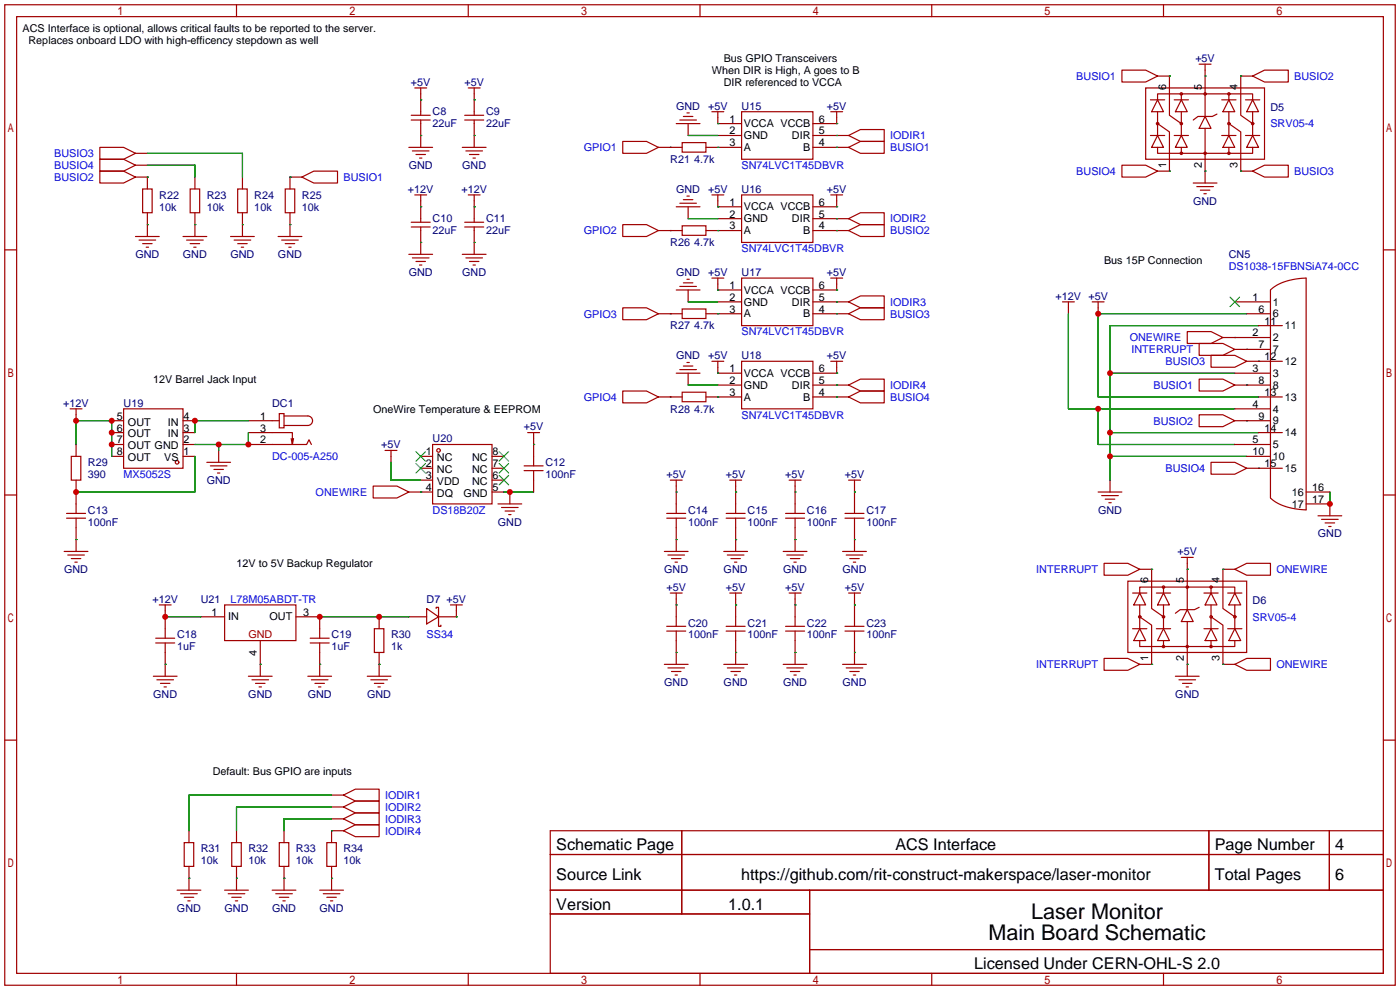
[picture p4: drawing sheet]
<svg xmlns="http://www.w3.org/2000/svg" width="299mm" height="212mm" viewBox="0 0 299 212" stroke-linecap="round" stroke-linejoin="round" font-family="sans-serif">
<g fill="none" stroke="#a10000" stroke-width=".25">
<path d="M1 1h297.2v209.6h-297.2zM3.6 3.6h292.1v204.4h-292.1zM50.5 1v2.6M88.6 18.8h2.6M89.9 18.8v5.8M100.1 1v2.6M100.1 18.8h2.5M101.3 18.8v5.8M149.6 1v2.6M199.1 1v2.6M239.8 15h5.1l2.5 1.3-2.5 1.2h-5.1zM244.9 18.8h25.4v15.2h-25.4z"/>
<path d="M247.4 16.3h2.5v8.3l2.6 1.8M248.7 1v2.6M256.3 13.7h2.5M257.6 13.7v11.2M267.7 16.3h-2.5v8.3l2.5 1.8M267.7 16.3l2.6-1.3h5v2.5h-5zM21.3 36.6h5.1l2.6 1.2-2.6 1.3h-5.1zM21.3 31.5h5.1l2.6 1.3-2.6 1.2h-5.1zM21.3 34h5.1l2.6 1.3-2.6 1.3h-5.1zM29 37.8h2.5v2.6M29 32.8h2.5M29 35.3h2.5"/>
<path d="M41.7 37.8v2.6M51.8 37.8v2.6M64.5 37.8l2.6-1.2h5v2.5h-5zM64.5 37.8h-2.5v2.6M87.4 31.5h5.1M87.9 25.7h4M87.9 24.6h4M88.1 32.3h3.6M88.9 33h2M89.7 33.8h.5M89.9 25.7v5.8M98.8 31.5h5.1"/>
<path d="M99.3 25.7h4.1M99.3 24.6h4.1M99.6 32.3h3.5M100.3 33h2.1M101.1 33.8h.5M101.3 25.7v5.8M133.1 30.2h5.1l2.5 1.3-2.5 1.3h-5.1zM140.7 31.5h5.1M144.5 26.4h5.1M145.3 25.7h3.5M145.8 30.5h5.1v2h-5.1zM146 24.9h2.1"/>
<path d="M146.8 24.1h.5M147.1 26.4v2.6M150.9 31.5h7.6M152.1 23.9h2.6M153.4 23.9v2.5h5.1M153.4 29h5.1M158.5 23.9h15.2v10.1h-15.2zM173.7 29h7.7M173.7 31.5h7.7M177.5 23.9h2.6M178.8 23.9v2.5h-5.1M181.4 29l2.5-1.3h5.1v2.5h-5.1z"/>
<path d="M181.4 31.5l2.5-1.3h5.1v2.6h-5.1zM239.8 35.3h5.1l2.5 1.3-2.5 1.2h-5.1zM245.9 29h3M245.9 21.3h3M247.4 21.3l1.3 2.6h-2.6zM247.4 29l1.3 2.5h-2.6zM247.4 21.3v-1.2h20.3v1.2M247.4 31.5v1.3h20.3v-1.3M247.4 26.4l2.5 1.8v8.4h-2.5M247.4 23.9v5.1M251 29h3M251 21.3h3"/>
<path d="M252.5 29l1.2 2.5h-2.5zM252.5 21.3l1.2 2.6h-2.5zM252.5 20.1v1.2M252.5 23.9v5.1M252.5 31.5v1.3M255 39.1h5.1M255.8 39.9h3.5M257.6 24.9l1.2 2.5h-2.5zM257.6 27.4v11.7M260.1 24.4l-1 .5h-3.1l-1 .8M261.1 29h3.1M261.1 21.3h3.1"/>
<path d="M262.6 29l1.3 2.5h-2.5zM262.6 21.3l1.3 2.6h-2.5zM262.6 26.4l2.6 1.8v8.4h2.5M262.6 20.1v1.2M262.6 23.9v5.1M262.6 31.5v1.3M266.2 29h3M266.2 21.3h3M267.7 21.3l1.3 2.6h-2.6zM267.7 29l1.3 2.5h-2.6zM267.7 36.6l2.6-1.3h5v2.5h-5zM267.7 23.9v5.1"/>
<path d="M1 53.4h2.6M29 50.5h5M29.7 51.3h3.6M30.5 40.4h2v5.1h-2zM30.5 52.1h2M31.2 52.8h.5M31.5 45.5v5M39.1 50.5h5.1M39.9 51.3h3.5M40.6 40.4h2.1v5.1h-2.1zM40.6 52.1h2.1M41.4 52.8h.5"/>
<path d="M41.7 45.5v5M49.3 50.5h5.1M50 51.3h3.6M50.8 40.4h2v5.1h-2zM50.8 52.1h2M51.6 52.8h.5M51.8 45.5v5M59.4 50.5h5.1M60.2 51.3h3.6M61 40.4h2v5.1h-2zM61 52.1h2M61.7 52.8h.5"/>
<path d="M62 45.5v5M87.4 54.4h5.1M87.9 48.5h4M87.9 47.5h4M88.1 55.1h3.6M88.6 41.7h2.6M88.9 55.9h2M89.7 56.6h.5M89.9 41.7v5.8M89.9 48.5v5.9M98.8 54.4h5.1M99.3 48.5h4.1"/>
<path d="M99.3 47.5h4.1M99.6 55.1h3.5M100.1 41.7h2.5M100.3 55.9h2.1M101.1 56.6h.5M101.3 41.7v5.8M101.3 48.5v5.9M133.1 48h5.1l2.5 1.3-2.5 1.2h-5.1zM140.7 49.3h5.1M144.5 44.2h5.1M145.3 43.4h3.5M145.8 48.3h5.1v2h-5.1z"/>
<path d="M146 42.7h2.1M146.8 41.9h.5M146.8 59.7h.5M147.1 44.2v2.5M150.9 49.3h7.6M152.1 41.7h2.6M152.1 59.4h2.6M153.4 41.7v2.5h5.1M153.4 46.7h5.1M153.4 59.4v2.6h5.1M158.5 41.7h15.2v10.1h-15.2zM158.5 59.4h15.2v10.2h-15.2z"/>
<path d="M173.7 46.7h7.7M173.7 49.3h7.7M177.5 41.7h2.6M177.5 59.4h2.6M178.8 41.7v2.5h-5.1M178.8 59.4v2.6h-5.1M181.4 46.7l2.5-1.2h5.1v2.5h-5.1zM181.4 49.3l2.5-1.3h5.1v2.5h-5.1zM256.5 40.6h2.1M257.3 41.4h.5M295.7 53.4h2.5M133.1 65.8h5.1l2.5 1.3-2.5 1.2h-5.1z"/>
<path d="M140.7 67.1h5.1M144.5 62h5.1M144.5 79.8h5.1M145.3 79h3.5M145.3 61.2h3.5M145.8 66h5.1v2.1h-5.1zM146 78.2h2.1M146 60.5h2.1M146.8 77.5h.5M147.1 62v2.5M147.1 79.8v2.5M150.9 67.1h7.6"/>
<path d="M152.1 77.2h2.6M153.4 64.5h5.1M153.4 77.2v2.6h5.1M158.5 77.2h15.2v10.2h-15.2zM173.7 64.5h7.7M173.7 67.1h7.7M177.5 77.2h2.6M178.8 77.2v2.6h-5.1M181.4 64.5l2.5-1.3h5.1v2.6h-5.1zM181.4 67.1l2.5-1.3h5.1v2.5h-5.1zM227.1 64.5h2.5M228.3 64.5v2.6"/>
<path d="M233.4 64.5h2.6M234.7 64.5v2.6M253.7 70.9h5.1l2.6 1.2-2.6 1.3h-5.1zM256.3 73.4h5.1l2.5 1.3-2.5 1.2h-5.1zM258.8 75.9h5.1l2.5 1.3-2.5 1.3h-5.1zM261.4 72.1h10.1M263.9 64.5h7.6M263.9 74.7h7.6M263.9 79.8h7.6M266.4 67.1h5.1M266.4 77.2h7.7M269 69.6h5.1"/>
<path d="M271.5 62l1.4-1 1.8-.8 2.2-.6 2.2-.2v49.6l-2.2-.2-2.2-.6-1.8-.8-1.4-1zM15 87.4h2.5M15.2 97.5h2.1v5.1h-2.1zM16.3 87.4v2.5M16.3 95v2.5M23.9 97.5h2.5M23.9 92.5h2.5M23.9 89.9h2.5M23.9 95h2.5M26.4 87.4h12.7v12.7h-12.7zM39.1 97.5h2.6M39.1 92.5h2.6"/>
<path d="M39.1 89.9h2.6M39.1 95h2.6M44.2 98.8h5.1M45 99.6h3.5M46.7 96.3v2.5M53.1 92.5h9.4v2.5l.2-1.3M53.1 95h12.4l.5-1 .5 1M53.1 89.9h6.6M59.7 88.4h1v3h-1zM60.7 88.9h5.1a1.02 1.02 0 0 1 1 1 1.02 1.02 0 0 1-1 1h-5.1M62.2 93.7l.3 1.3M82.3 96.3h2.5"/>
<path d="M83.6 96.3v2.5M89.9 97.5h2.6M92.5 95h12.7v12.7h-12.7zM105.2 97.5h2.5M112 99.6h4.1M112.8 92.5h2.5M114 92.5v7.1M133.1 83.6h5.1l2.5 1.2-2.5 1.3h-5.1zM140.7 84.8h5.1M145.8 83.8h5.1v2.1h-5.1zM150.9 84.8h7.6M153.4 82.3h5.1"/>
<path d="M173.7 82.3h7.7M173.7 84.8h7.7M181.4 82.3l2.5-1.3h5.1v2.6h-5.1zM181.4 84.8l2.5-1.2h5.1v2.5h-5.1zM256.3 81h5.1l2.5 1.3-2.5 1.3h-5.1zM256.3 88.6h5.1l2.5 1.3-2.5 1.3h-5.1zM258.8 98.8h5.1l2.5 1.3-2.5 1.2h-5.1zM263.9 82.3h7.6M263.9 89.9h7.6M263.9 95h7.6M263.9 87.4h7.6M266.4 97.5h5.1"/>
<path d="M269 92.5h5.1M269 84.8h5.1M1 105.8h2.6M13.7 117.9h5.1M14.2 110.7h4.1M14.2 109.7h4.1M14.5 118.6h3.5M15.2 119.4h2.1M16.3 102.6v7.1M16.3 110.7v7.2M45.7 100.3h2.1M46.5 101.1h.5"/>
<path d="M79.8 103.9h5l2.6 1.3-2.6 1.2h-5zM87.4 105.2h5.1M89.9 100.1h2.6M89.9 102.6h2.6M105.2 100.1h2.5M105.2 102.6h2.5M105.2 105.2h2.5M106.4 107.7h5.1M107.2 108.5h3.5M107.9 109.2h2.1M108.7 110h.5M109 105.2v2.5"/>
<path d="M112 100.6h4.1M114 100.6v4.6M142 117.9h5.1M142.5 110.7h4.1M142.5 109.7h4.1M142.7 118.6h3.6M143.3 102.6h2.5M143.5 119.4h2M144.5 102.6v7.1M144.5 110.7v7.2M154.7 117.9h5.1M155.2 110.7h4.1"/>
<path d="M155.2 109.7h4.1M155.4 118.6h3.6M156 102.6h2.5M156.2 119.4h2M157.2 102.6v7.1M157.2 110.7v7.2M167.4 117.9h5.1M167.9 110.7h4.1M167.9 109.7h4.1M168.1 118.6h3.6M168.7 102.6h2.5M168.9 119.4h2"/>
<path d="M169.9 102.6v7.1M169.9 110.7v7.2M180.1 117.9h5.1M180.6 110.7h4.1M180.6 109.7h4.1M180.8 118.6h3.6M181.4 102.6h2.5M181.6 119.4h2M182.6 102.6v7.1M182.6 110.7v7.2M234.7 105.2h5.1M235.5 105.9h3.5"/>
<path d="M236.2 106.7h2.1M237 107.4h.5M237.2 102.6v2.6M252.5 119.1h2.5M253.7 119.1v11.2M266.4 100.1h7.7M279.1 105.2h5.1M279.1 107.7h5.1v2.5M281.7 110.2h5.1M282.4 111h3.6M283.2 111.8h2M284 112.5h.5"/>
<path d="M295.7 105.8h2.5M16 120.1h.5M33.3 136.4h4M33.3 137.4h4M34 129.3h2.6M35.3 129.3v7.1M35.3 137.4v7.1M42.9 131.8h5.1M48 129.3h15.2v7.6h-15.2zM55.6 136.9v7.6M63.2 131.8h5.1v4.6M66.3 136.4h4.1"/>
<path d="M66.3 137.4h4.1M68.3 137.4v7.1M80 134.4h2v5h-2zM81 131.8v2.6M81 139.4v5.1M87.4 131.8h3.8M91.2 130l2.5 1.8-2.5 1.6zM93.2 130v-.2h.5v2M93.7 131.8v2.1h.5v-.3M96.3 129.3h2.5M97.5 129.3v2.5h-3.8M142.5 134.9h4.1"/>
<path d="M142.5 133.9h4.1M143.3 126.7h2.5M144.3 120.1h.5M144.5 126.7v7.2M144.5 134.9v7.1M155.2 134.9h4.1M155.2 133.9h4.1M156 126.7h2.5M157 120.1h.5M157.2 126.7v7.2M157.2 134.9v7.1M167.9 134.9h4.1"/>
<path d="M167.9 133.9h4.1M168.7 126.7h2.5M169.7 120.1h.5M169.9 126.7v7.2M169.9 134.9v7.1M180.6 134.9h4.1M180.6 133.9h4.1M181.4 126.7h2.5M182.4 120.1h.5M182.6 126.7v7.2M182.6 134.9v7.1M236 120.4h5l2.6 1.3-2.6 1.2h-5z"/>
<path d="M241 124.2h25.4v15.2h-25.4zM242.1 126.7h3M242.1 134.4h3M243.6 126.7l1.3 2.6h-2.6zM243.6 134.4l1.3 2.5h-2.6zM243.6 126.7v-1.2h20.3v1.2M243.6 136.9v1.3h20.3v-1.3M243.6 131.8l2.5 1.8v8.4h-2.5M243.6 121.7h2.5v8.3l2.6 1.8M243.6 129.3v5.1M247.1 126.7h3.1M247.1 134.4h3.1"/>
<path d="M248.7 134.4l1.2 2.5h-2.5zM248.7 126.7l1.2 2.6h-2.5zM248.7 125.5v1.2M248.7 129.3v5.1M248.7 136.9v1.3M253.7 130.3l1.3 2.5h-2.5zM253.7 132.8v11.7M256.3 129.8l-1 .5h-3.1l-1 .8M257.3 126.7h3M257.3 134.4h3M258.8 134.4l1.3 2.5h-2.5zM258.8 126.7l1.3 2.6h-2.5z"/>
<path d="M258.8 131.8l2.6 1.8v8.4h2.5M258.8 125.5v1.2M258.8 129.3v5.1M258.8 136.9v1.3M262.4 126.7h3M262.4 134.4h3M263.9 126.7l1.3 2.6h-2.6zM263.9 134.4l1.3 2.5h-2.6zM263.9 121.7h-2.5v8.3l2.5 1.8M263.9 121.7l2.5-1.3h5.1v2.5h-5.1zM263.9 129.3v5.1M1 158.2h2.6"/>
<path d="M32.8 144.5h5M33.5 145.3h3.6M34.3 146.1h2M35.1 146.8h.5M53.1 144.5h5.1M53.8 145.3h3.6M54.6 146.1h2M55.4 146.8h.5M65.8 144.5h5.1M66.5 145.3h3.6M67.3 146.1h2M68.1 146.8h.5"/>
<path d="M78.5 144.5h5.1M79.2 145.3h3.6M80 146.1h2M80.8 146.8h.5M142 142h5.1M142.7 142.7h3.6M143.5 143.5h2M144.3 144.3h.5M154.7 142h5.1M155.4 142.7h3.6M156.2 143.5h2M157 144.3h.5"/>
<path d="M167.4 142h5.1M168.1 142.7h3.6M168.9 143.5h2M169.7 144.3h.5M180.1 142h5.1M180.8 142.7h3.6M181.6 143.5h2M182.4 144.3h.5M236 140.7h5l2.6 1.3-2.6 1.3h-5zM251.2 144.5h5.1M252 145.3h3.5M252.7 146.1h2.1"/>
<path d="M253.5 146.8h.5M263.9 142l2.5-1.3h5.1v2.6h-5.1zM295.7 158.2h2.5M40.4 177.5v2.6M50.5 177.5v2.6M60.7 177.5v2.6M70.9 169.9h2.5M70.9 172.5h2.5M70.9 175h2.5M73.4 169.9l2.5-1.2h5.1v2.5h-5.1zM73.4 172.5l2.5-1.3h5.1v2.5h-5.1zM73.4 175l2.5-1.3h5.1v2.6h-5.1z"/>
<path d="M73.4 177.5l2.5-1.2h5.1v2.5h-5.1zM73.4 177.5h-2.5v2.6M117.6 177.5h178.1v30.5h-178.1zM145.7 177.5v17.8M258.4 177.5v12.7M284.1 177.5v12.7M37.8 190.2h5.1M38.6 191h3.6M39.4 180.1h2v5.1h-2zM39.4 191.8h2M40.1 192.5h.5M40.4 185.2v5"/>
<path d="M48 190.2h5.1M48.8 191h3.5M49.5 180.1h2.1v5.1h-2.1zM49.5 191.8h2.1M50.3 192.5h.5M50.5 185.2v5M58.2 190.2h5M58.9 191h3.6M59.7 180.1h2v5.1h-2zM59.7 191.8h2M60.5 192.5h.5M60.7 185.2v5"/>
<path d="M68.3 190.2h5.1M69.1 191h3.5M69.8 180.1h2.1v5.1h-2.1zM69.8 191.8h2.1M70.6 192.5h.5M70.9 185.2v5M117.6 182.6h178.1M117.6 190.2h178.1M117.6 195.3h55.4M173 190.2v17.8M50.5 208v2.6M100.1 208v2.6"/>
<path d="M149.6 208v2.6M173 202.9h122.7M199.1 208v2.6M248.7 208v2.6"/>
<circle cx="247.4" cy="26.4" r=".25"/>
<circle cx="252.5" cy="32.8" r=".25"/>
<circle cx="252.5" cy="26.4" r=".25"/>
<circle cx="252.5" cy="20.1" r=".25"/>
<circle cx="257.6" cy="32.8" r=".25"/>
<circle cx="257.6" cy="20.1" r=".25"/>
<circle cx="262.6" cy="32.8" r=".25"/>
<circle cx="262.6" cy="20.1" r=".25"/>
<circle cx="262.6" cy="26.4" r=".25"/>
<circle cx="267.7" cy="26.4" r=".25"/>
<circle cx="37.8" cy="98.8" r=".38"/>
<circle cx="93.7" cy="96.3" r=".38"/>
<circle cx="243.6" cy="131.8" r=".25"/>
<circle cx="248.7" cy="131.8" r=".25"/>
<circle cx="248.7" cy="138.2" r=".25"/>
<circle cx="248.7" cy="125.5" r=".25"/>
<circle cx="253.7" cy="125.5" r=".25"/>
<circle cx="253.7" cy="138.2" r=".25"/>
<circle cx="258.8" cy="125.5" r=".25"/>
<circle cx="258.8" cy="131.8" r=".25"/>
<circle cx="258.8" cy="138.2" r=".25"/>
<circle cx="263.9" cy="131.8" r=".25"/>
</g>
<path d="M262.9 63.5l2 2M264.9 63.5l-2 2M88.9 96.5l2 2.1M88.9 99.1l2 2M90.9 96.5l-2 2.1M90.9 99.1l-2 2M106.7 99.1l2 2M106.7 96.5l2 2.1M108.7 99.1l-2 2M108.7 96.5l-2 2.1M106.7 101.6l2 2M108.7 101.6l-2 2" fill="none" stroke="#3c3" stroke-width=".25"/>
<g fill="none" stroke="#008700" stroke-width=".25">
<path d="M249.9 16.3h.1M257.6 16.3h.1M265.2 16.3h.1M31.5 37.8h.1M31.5 35.3h10.2v2.5M31.5 32.8h20.3v5M62 37.8h.1M89.9 29h.1M89.9 21.3h.1M101.3 29h.1M101.3 21.3h.1M143.3 31.5h.1"/>
<path d="M147.1 29h6.3M153.4 26.4h.1M153.4 31.5h.1M178.8 29h.1M178.8 26.4h.1M178.8 31.5h.1M249.9 36.6h.1M257.6 36.6h.1M265.2 36.6h.1M31.5 48h.1M41.7 48h.1M51.8 48h.1"/>
<path d="M62 48h.1M89.9 51.8h.1M89.9 44.2h.1M101.3 51.8h.1M101.3 44.2h.1M143.3 49.3h.1M147.1 46.7h6.3M153.4 44.2h.1M153.4 49.3h.1M178.8 46.7h.1M178.8 44.2h.1M178.8 49.3h.1"/>
<path d="M143.3 67.1h.1M147.1 64.5h6.3M153.4 62h.1M153.4 79.8h.1M153.4 67.1h.1M178.8 64.5h.1M178.8 62h.1M178.8 79.8h.1M178.8 67.1h.1M228.3 67.1v20.3h35.6M237.2 79.8h26.7M263.9 72.1h.1"/>
<path d="M266.4 74.7h.1M266.4 67.1h-31.7v17.7h34.3M269 77.2h.1M269 69.6h-31.8v33M16.3 95v-5.1h7.6v7.6M41.7 97.5v7.7h-25.4M46.7 95v1.3M53.1 92.5v2.5h-11.4M53.1 89.9h-11.4v2.6M83.6 98.8v3.8h6.3M114 95h.1M143.3 84.8h.1"/>
<path d="M147.1 82.3h6.3M153.4 84.8h.1M178.8 82.3h.1M178.8 84.8h.1M234.7 87.4v7.6h29.2M237.2 97.5h29.2M237.2 92.5h31.8M266.4 82.3h.1M266.4 89.9h.1M16.3 115.3h.1M89.9 105.2h.1M107.7 105.2h6.3"/>
<path d="M144.5 115.3h.1M144.5 105.2h.1M157.2 115.3h.1M157.2 105.2h.1M169.9 115.3h.1M169.9 105.2h.1M182.6 115.3h.1M182.6 105.2h.1M269 100.1h.1M284.2 105.2v2.5M35.3 131.8h7.6M68.3 131.8h19.1"/>
<path d="M97.5 131.8h.1M144.5 139.4h.1M144.5 129.3h.1M157.2 139.4h.1M157.2 129.3h.1M169.9 139.4h.1M169.9 129.3h.1M182.6 139.4h.1M182.6 129.3h.1M246.1 121.7h.1M253.7 121.7h.1M261.4 121.7h.1"/>
<path d="M35.3 142h.1M55.6 142h.1M68.3 142h.1M81 142h.1M246.1 142h.1M253.7 142h.1M261.4 142h.1M70.9 177.5h.1M70.9 172.5h-20.4v5M70.9 169.9h-30.5v7.6M70.9 175h-10.2v2.5M40.4 187.7h.1"/>
<path d="M50.5 187.7h.1M60.7 187.7h.1M70.9 187.7h.1"/>
</g>
<g fill="#c00">
<circle cx="109" cy="105.2" r=".63"/>
<circle cx="284.2" cy="107.7" r=".63"/>
<circle cx="237.2" cy="97.5" r=".63"/>
<circle cx="237.2" cy="92.5" r=".63"/>
<circle cx="237.2" cy="79.8" r=".63"/>
<circle cx="234.7" cy="87.4" r=".63"/>
<circle cx="234.7" cy="67.1" r=".63"/>
<circle cx="46.7" cy="95" r=".63"/>
<circle cx="53.1" cy="95" r=".63"/>
<circle cx="41.7" cy="89.9" r=".63"/>
<circle cx="16.3" cy="89.9" r=".63"/>
<circle cx="23.9" cy="89.9" r=".63"/>
<circle cx="23.9" cy="92.5" r=".63"/>
<circle cx="23.9" cy="95" r=".63"/>
<circle cx="16.3" cy="105.2" r=".63"/>
<circle cx="81" cy="131.8" r=".63"/>
<circle cx="68.3" cy="131.8" r=".63"/>
<circle cx="35.3" cy="131.8" r=".63"/>
</g>
<g font-size="4.6">
<text x="220.4" y="196.3">Laser Monitor</text>
<text x="211.2" y="200.9">Main Board Schematic</text>
</g>
<g font-size="3.5">
<text x="118.9" y="181.8">Schematic Page</text>
<text x="191.4" y="181.8">ACS Interface</text>
<text x="259.6" y="181.8">Page Number</text>
<text x="285.4" y="181.8">4</text>
<text x="118.9" y="188.1">Source Link</text>
<text x="158.4" y="188.1">https://github.com/rit-construct-makerspace/laser-monitor</text>
<text x="259.6" y="188.1">Total Pages</text>
<text x="285.4" y="188.1">6</text>
<text x="118.9" y="194.5">Version</text>
<text x="155.6" y="194.5">1.0.1</text>
<text x="208.2" y="207.2">Licensed Under CERN-OHL-S 2.0</text>
</g>
<g font-size="2.3">
<text x="4.8" y="6.9">ACS Interface is optional, allows critical faults to be reported to the server.</text>
<text x="6.1" y="9.4">Replaces onboard LDO with high-efficency stepdown as well</text>
<text x="152.1" y="15.8">When DIR is High, A goes to B</text>
<text x="154.7" y="13.3">Bus GPIO Transceivers</text>
<text x="154.7" y="18.3">DIR referenced to VCCA</text>
<text x="249.2" y="19.3" transform="rotate(-90 249.2 19.3)">6</text>
<text x="256.8" y="19.3" transform="rotate(-90 256.8 19.3)">5</text>
<text x="264.5" y="19.3" transform="rotate(-90 264.5 19.3)">4</text>
<text x="155.9" y="26.2">1</text>
<text x="155.9" y="28.7">2</text>
<text x="159" y="27.2">VCCA VCCB</text>
<text x="159" y="29.7">GND</text>
<text x="169.3" y="29.7">DIR</text>
<text x="175" y="28.7">5</text>
<text x="175" y="26.2">6</text>
<text x="155.9" y="31.3">3</text>
<text x="159" y="32.3">A</text>
<text x="171.7" y="32.3">B</text>
<text x="175" y="31.3">4</text>
<text x="249.2" y="35.8" transform="rotate(-90 249.2 35.8)">1</text>
<text x="256.8" y="35.8" transform="rotate(-90 256.8 35.8)">2</text>
<text x="264.5" y="35.8" transform="rotate(-90 264.5 35.8)">3</text>
<text x="155.9" y="44">1</text>
<text x="155.9" y="46.5">2</text>
<text x="159" y="45">VCCA VCCB</text>
<text x="159" y="47.5">GND</text>
<text x="169.3" y="47.5">DIR</text>
<text x="175" y="46.5">5</text>
<text x="175" y="44">6</text>
<text x="155.9" y="49">3</text>
<text x="159" y="50.1">A</text>
<text x="171.7" y="50.1">B</text>
<text x="175" y="49">4</text>
<text x="236" y="56.4">Bus 15P Connection</text>
<text x="155.9" y="61.7">1</text>
<text x="155.9" y="64.3">2</text>
<text x="159" y="62.8">VCCA VCCB</text>
<text x="159" y="65.3">GND</text>
<text x="169.3" y="65.3">DIR</text>
<text x="175" y="64.3">5</text>
<text x="175" y="61.7">6</text>
<text x="267.7" y="64.3">1</text>
<text x="272" y="65.3">1</text>
<text x="155.9" y="66.8">3</text>
<text x="159" y="67.8">A</text>
<text x="171.7" y="67.8">B</text>
<text x="175" y="66.8">4</text>
<text x="267.7" y="71.9">2</text>
<text x="269" y="66.8">6</text>
<text x="270.2" y="69.4">11</text>
<text x="272" y="67.8">6</text>
<text x="274.6" y="70.4">11</text>
<text x="269" y="74.4">7</text>
<text x="270.2" y="77">12</text>
<text x="272" y="72.9">2</text>
<text x="272" y="75.5">7</text>
<text x="32.8" y="81.8">12V Barrel Jack Input</text>
<text x="155.9" y="79.5">1</text>
<text x="155.9" y="82.1">2</text>
<text x="159" y="80.5">VCCA VCCB</text>
<text x="159" y="83.1">GND</text>
<text x="169.3" y="83.1">DIR</text>
<text x="175" y="82.1">5</text>
<text x="175" y="79.5">6</text>
<text x="267.7" y="79.5">3</text>
<text x="269" y="82.1">8</text>
<text x="272" y="80.5">3</text>
<text x="272" y="83.1">8</text>
<text x="274.6" y="78">12</text>
<text x="25" y="89.7">5</text>
<text x="39.2" y="89.7">4</text>
<text x="55.6" y="89.7">1</text>
<text x="79.8" y="88.2">OneWire Temperature &amp; EEPROM</text>
<text x="155.9" y="84.6">3</text>
<text x="159" y="85.6">A</text>
<text x="171.7" y="85.6">B</text>
<text x="175" y="84.6">4</text>
<text x="267.7" y="87.1">4</text>
<text x="269" y="89.7">9</text>
<text x="270.2" y="84.6">13</text>
<text x="272" y="88.2">4</text>
<text x="274.6" y="85.6">13</text>
<text x="25" y="92.2">6</text>
<text x="25" y="94.8">7</text>
<text x="27.4" y="91">OUT</text>
<text x="27.4" y="93.5">OUT</text>
<text x="35.9" y="93.5">IN</text>
<text x="35.9" y="91">IN</text>
<text x="39.2" y="94.8">2</text>
<text x="39.2" y="92.2">3</text>
<text x="55.6" y="92.2">3</text>
<text x="55.6" y="94.8">2</text>
<text x="267.7" y="94.8">5</text>
<text x="270.2" y="92.2">14</text>
<text x="272" y="95.8">5</text>
<text x="272" y="90.7">9</text>
<text x="274.6" y="93.2">14</text>
<text x="25" y="97.3">8</text>
<text x="27.4" y="96">OUT GND</text>
<text x="27.4" y="98.6">OUT</text>
<text x="35.1" y="98.6">VS</text>
<text x="39.2" y="97.3">1</text>
<text x="91" y="97.3">1</text>
<text x="91" y="99.8">2</text>
<text x="93.4" y="98.6">NC</text>
<text x="93.4" y="101.1">NC</text>
<text x="100.9" y="101.1">NC</text>
<text x="100.9" y="98.6">NC</text>
<text x="105.3" y="99.8">7</text>
<text x="105.3" y="97.3">8</text>
<text x="267.7" y="97.3">10</text>
<text x="270.2" y="99.8">15</text>
<text x="272" y="98.3">10</text>
<text x="274.6" y="100.9">15</text>
<text x="91" y="102.4">3</text>
<text x="91" y="104.9">4</text>
<text x="93.4" y="103.7">VDD</text>
<text x="93.4" y="106.2">DQ</text>
<text x="99.1" y="106.2">GND</text>
<text x="100.9" y="103.7">NC</text>
<text x="105.3" y="104.9">5</text>
<text x="105.3" y="102.4">6</text>
<text x="276.1" y="105.9">16</text>
<text x="280.4" y="107.5">17</text>
<text x="280.4" y="104.9">16</text>
<text x="276.1" y="108.5">17</text>
<text x="50.5" y="121.2">12V to 5V Backup Regulator</text>
<text x="245.4" y="124.7" transform="rotate(-90 245.4 124.7)">6</text>
<text x="253" y="124.7" transform="rotate(-90 253 124.7)">5</text>
<text x="260.6" y="124.7" transform="rotate(-90 260.6 124.7)">4</text>
<text x="45.2" y="131.6">1</text>
<text x="64.8" y="131.6">3</text>
<text x="48.8" y="132.6">IN</text>
<text x="57.6" y="132.6">OUT</text>
<text x="54.9" y="140.2" transform="rotate(-90 54.9 140.2)">4</text>
<text x="245.4" y="141.2" transform="rotate(-90 245.4 141.2)">1</text>
<text x="253" y="141.2" transform="rotate(-90 253 141.2)">2</text>
<text x="260.6" y="141.2" transform="rotate(-90 260.6 141.2)">3</text>
<text x="45.5" y="165.7">Default: Bus GPIO are inputs</text>
</g>
<g font-size="2.3" fill="#00f">
<text x="230" y="17.1">BUSIO1</text>
<text x="276.6" y="17.1">BUSIO2</text>
<text x="190.2" y="29.8">IODIR1</text>
<text x="271.5" y="27.2">SRV05-4</text>
<text x="11.6" y="33.6">BUSIO3</text>
<text x="124.8" y="32.3">GPIO1</text>
<text x="190.2" y="32.3">BUSIO1</text>
<text x="11.6" y="38.7">BUSIO2</text>
<text x="11.6" y="36.1">BUSIO4</text>
<text x="73.4" y="38.7">BUSIO1</text>
<text x="158.5" y="36.1">SN74LVC1T45DBVR</text>
<text x="230" y="37.4">BUSIO4</text>
<text x="276.6" y="37.4">BUSIO3</text>
<text x="190.2" y="47.5">IODIR2</text>
<text x="124.8" y="50.1">GPIO2</text>
<text x="158.5" y="53.9">SN74LVC1T45DBVR</text>
<text x="190.2" y="50.1">BUSIO2</text>
<text x="262.6" y="57.7">DS1038-15FBNSiA74-0CC</text>
<text x="190.2" y="65.3">IODIR3</text>
<text x="124.8" y="67.9">GPIO3</text>
<text x="158.5" y="71.7">SN74LVC1T45DBVR</text>
<text x="190.2" y="67.9">BUSIO3</text>
<text x="241.4" y="72.9">ONEWIRE</text>
<text x="241.8" y="75.5">INTERRUPT</text>
<text x="190.2" y="83.1">IODIR4</text>
<text x="246.5" y="83.1">BUSIO1</text>
<text x="249.1" y="78">BUSIO3</text>
<text x="124.8" y="85.6">GPIO4</text>
<text x="158.5" y="89.5">SN74LVC1T45DBVR</text>
<text x="190.2" y="85.6">BUSIO4</text>
<text x="246.5" y="90.7">BUSIO2</text>
<text x="58.2" y="98.3">DC-005-A250</text>
<text x="249.1" y="100.9">BUSIO4</text>
<text x="26.4" y="102.2">MX5052S</text>
<text x="67.5" y="106">ONEWIRE</text>
<text x="92.5" y="109.8">DS18B20Z</text>
<text x="221.5" y="122.5">INTERRUPT</text>
<text x="272.8" y="122.5">ONEWIRE</text>
<text x="49.3" y="128.8">L78M05ABDT-TR</text>
<text x="91.2" y="136.4">SS34</text>
<text x="267.7" y="132.6">SRV05-4</text>
<text x="221.5" y="142.8">INTERRUPT</text>
<text x="272.8" y="142.8">ONEWIRE</text>
<text x="82.3" y="170.7">IODIR1</text>
<text x="82.3" y="173.3">IODIR2</text>
<text x="82.3" y="175.8">IODIR3</text>
<text x="82.3" y="178.4">IODIR4</text>
</g>
<g font-size="2.3" fill="#000080">
<text x="255.5" y="13.3">+5V</text>
<text x="87.8" y="18.3">+5V</text>
<text x="99.3" y="18.3">+5V</text>
<text x="144.5" y="23.4">GND</text>
<text x="151.3" y="23.4">+5V</text>
<text x="158.5" y="23.4">U15</text>
<text x="176.7" y="23.4">+5V</text>
<text x="271.5" y="23.7">D5</text>
<text x="92.5" y="24.7">C8</text>
<text x="92.5" y="27.2">22uF</text>
<text x="103.9" y="24.7">C9</text>
<text x="103.9" y="27.2">22uF</text>
<text x="143.3" y="34.8">R21</text>
<text x="148.3" y="34.8">4.7k</text>
<text x="87.2" y="41.2">+12V</text>
<text x="87.4" y="36.1">GND</text>
<text x="98.6" y="41.2">+12V</text>
<text x="98.8" y="36.1">GND</text>
<text x="144.5" y="41.2">GND</text>
<text x="151.3" y="41.2">+5V</text>
<text x="158.5" y="41.2">U16</text>
<text x="176.7" y="41.2">+5V</text>
<text x="34" y="42.5">R22</text>
<text x="34" y="45">10k</text>
<text x="44.2" y="42.5">R23</text>
<text x="44.2" y="45">10k</text>
<text x="54.4" y="42.5">R24</text>
<text x="54.4" y="45">10k</text>
<text x="64.5" y="42.5">R25</text>
<text x="64.5" y="45">10k</text>
<text x="92.5" y="47.5">C10</text>
<text x="103.9" y="47.5">C11</text>
<text x="255" y="43.7">GND</text>
<text x="92.5" y="50.1">22uF</text>
<text x="103.9" y="50.1">22uF</text>
<text x="143.3" y="52.6">R26</text>
<text x="148.3" y="52.6">4.7k</text>
<text x="28.9" y="55.2">GND</text>
<text x="39.1" y="55.2">GND</text>
<text x="49.3" y="55.2">GND</text>
<text x="59.4" y="55.2">GND</text>
<text x="87.4" y="59">GND</text>
<text x="98.8" y="59">GND</text>
<text x="144.5" y="59">GND</text>
<text x="151.3" y="59">+5V</text>
<text x="158.5" y="59">U17</text>
<text x="176.7" y="59">+5V</text>
<text x="262.6" y="55.2">CN5</text>
<text x="225.6" y="64.1">+12V +5V</text>
<text x="143.3" y="70.4">R27</text>
<text x="148.3" y="70.4">4.7k</text>
<text x="144.5" y="76.8">GND</text>
<text x="151.3" y="76.8">+5V</text>
<text x="158.5" y="76.8">U18</text>
<text x="176.7" y="76.8">+5V</text>
<text x="13.5" y="86.9">+12V</text>
<text x="26.4" y="86.9">U19</text>
<text x="58.2" y="86.9">DC1</text>
<text x="143.3" y="88.2">R28</text>
<text x="148.3" y="88.2">4.7k</text>
<text x="81.5" y="95.8">+5V</text>
<text x="92.5" y="94.5">U20</text>
<text x="112" y="92">+5V</text>
<text x="18.8" y="99.6">R29</text>
<text x="116.6" y="99.6">C12</text>
<text x="18.8" y="102.2">390</text>
<text x="44.2" y="103.4">GND</text>
<text x="116.6" y="102.2">100nF</text>
<text x="142.4" y="102.2">+5V</text>
<text x="155.1" y="102.2">+5V</text>
<text x="167.8" y="102.2">+5V</text>
<text x="180.5" y="102.2">+5V</text>
<text x="18.8" y="109.8">C13</text>
<text x="18.8" y="112.3">100nF</text>
<text x="106.4" y="112.3">GND</text>
<text x="147.1" y="109.8">C14</text>
<text x="147.1" y="112.3">100nF</text>
<text x="159.8" y="109.8">C15</text>
<text x="159.8" y="112.3">100nF</text>
<text x="172.5" y="109.8">C16</text>
<text x="172.5" y="112.3">100nF</text>
<text x="185.2" y="109.8">C17</text>
<text x="185.2" y="112.3">100nF</text>
<text x="234.7" y="109.8">GND</text>
<text x="251.7" y="118.7">+5V</text>
<text x="281.7" y="114.9">GND</text>
<text x="13.7" y="122.5">GND</text>
<text x="142" y="122.5">GND</text>
<text x="154.7" y="122.5">GND</text>
<text x="167.4" y="122.5">GND</text>
<text x="180.1" y="122.5">GND</text>
<text x="32.6" y="128.8">+12V</text>
<text x="42.9" y="128.8">U21</text>
<text x="91.2" y="128.8">D7 +5V</text>
<text x="142.4" y="126.3">+5V</text>
<text x="155.1" y="126.3">+5V</text>
<text x="167.8" y="126.3">+5V</text>
<text x="180.5" y="126.3">+5V</text>
<text x="267.7" y="129.1">D6</text>
<text x="37.8" y="136.4">C18</text>
<text x="70.9" y="136.4">C19</text>
<text x="83.6" y="136.4">R30</text>
<text x="147.1" y="133.9">C20</text>
<text x="147.1" y="136.4">100nF</text>
<text x="159.8" y="133.9">C21</text>
<text x="159.8" y="136.4">100nF</text>
<text x="172.5" y="133.9">C22</text>
<text x="172.5" y="136.4">100nF</text>
<text x="185.2" y="133.9">C23</text>
<text x="185.2" y="136.4">100nF</text>
<text x="37.8" y="139">1uF</text>
<text x="70.9" y="139">1uF</text>
<text x="83.6" y="139">1k</text>
<text x="32.7" y="149.1">GND</text>
<text x="53.1" y="149.1">GND</text>
<text x="65.8" y="149.1">GND</text>
<text x="78.5" y="149.1">GND</text>
<text x="142" y="146.6">GND</text>
<text x="154.7" y="146.6">GND</text>
<text x="167.4" y="146.6">GND</text>
<text x="180.1" y="146.6">GND</text>
<text x="251.2" y="149.1">GND</text>
<text x="42.9" y="182.2">R31</text>
<text x="42.9" y="184.7">10k</text>
<text x="53.1" y="182.2">R32</text>
<text x="53.1" y="184.7">10k</text>
<text x="63.2" y="182.2">R33</text>
<text x="63.2" y="184.7">10k</text>
<text x="73.4" y="182.2">R34</text>
<text x="73.4" y="184.7">10k</text>
<text x="37.8" y="194.9">GND</text>
<text x="48" y="194.9">GND</text>
<text x="58.1" y="194.9">GND</text>
<text x="68.3" y="194.9">GND</text>
</g>
<text font-size="2.3" fill="#a00000" x="53.1" y="136.4">GND</text>
</svg>
